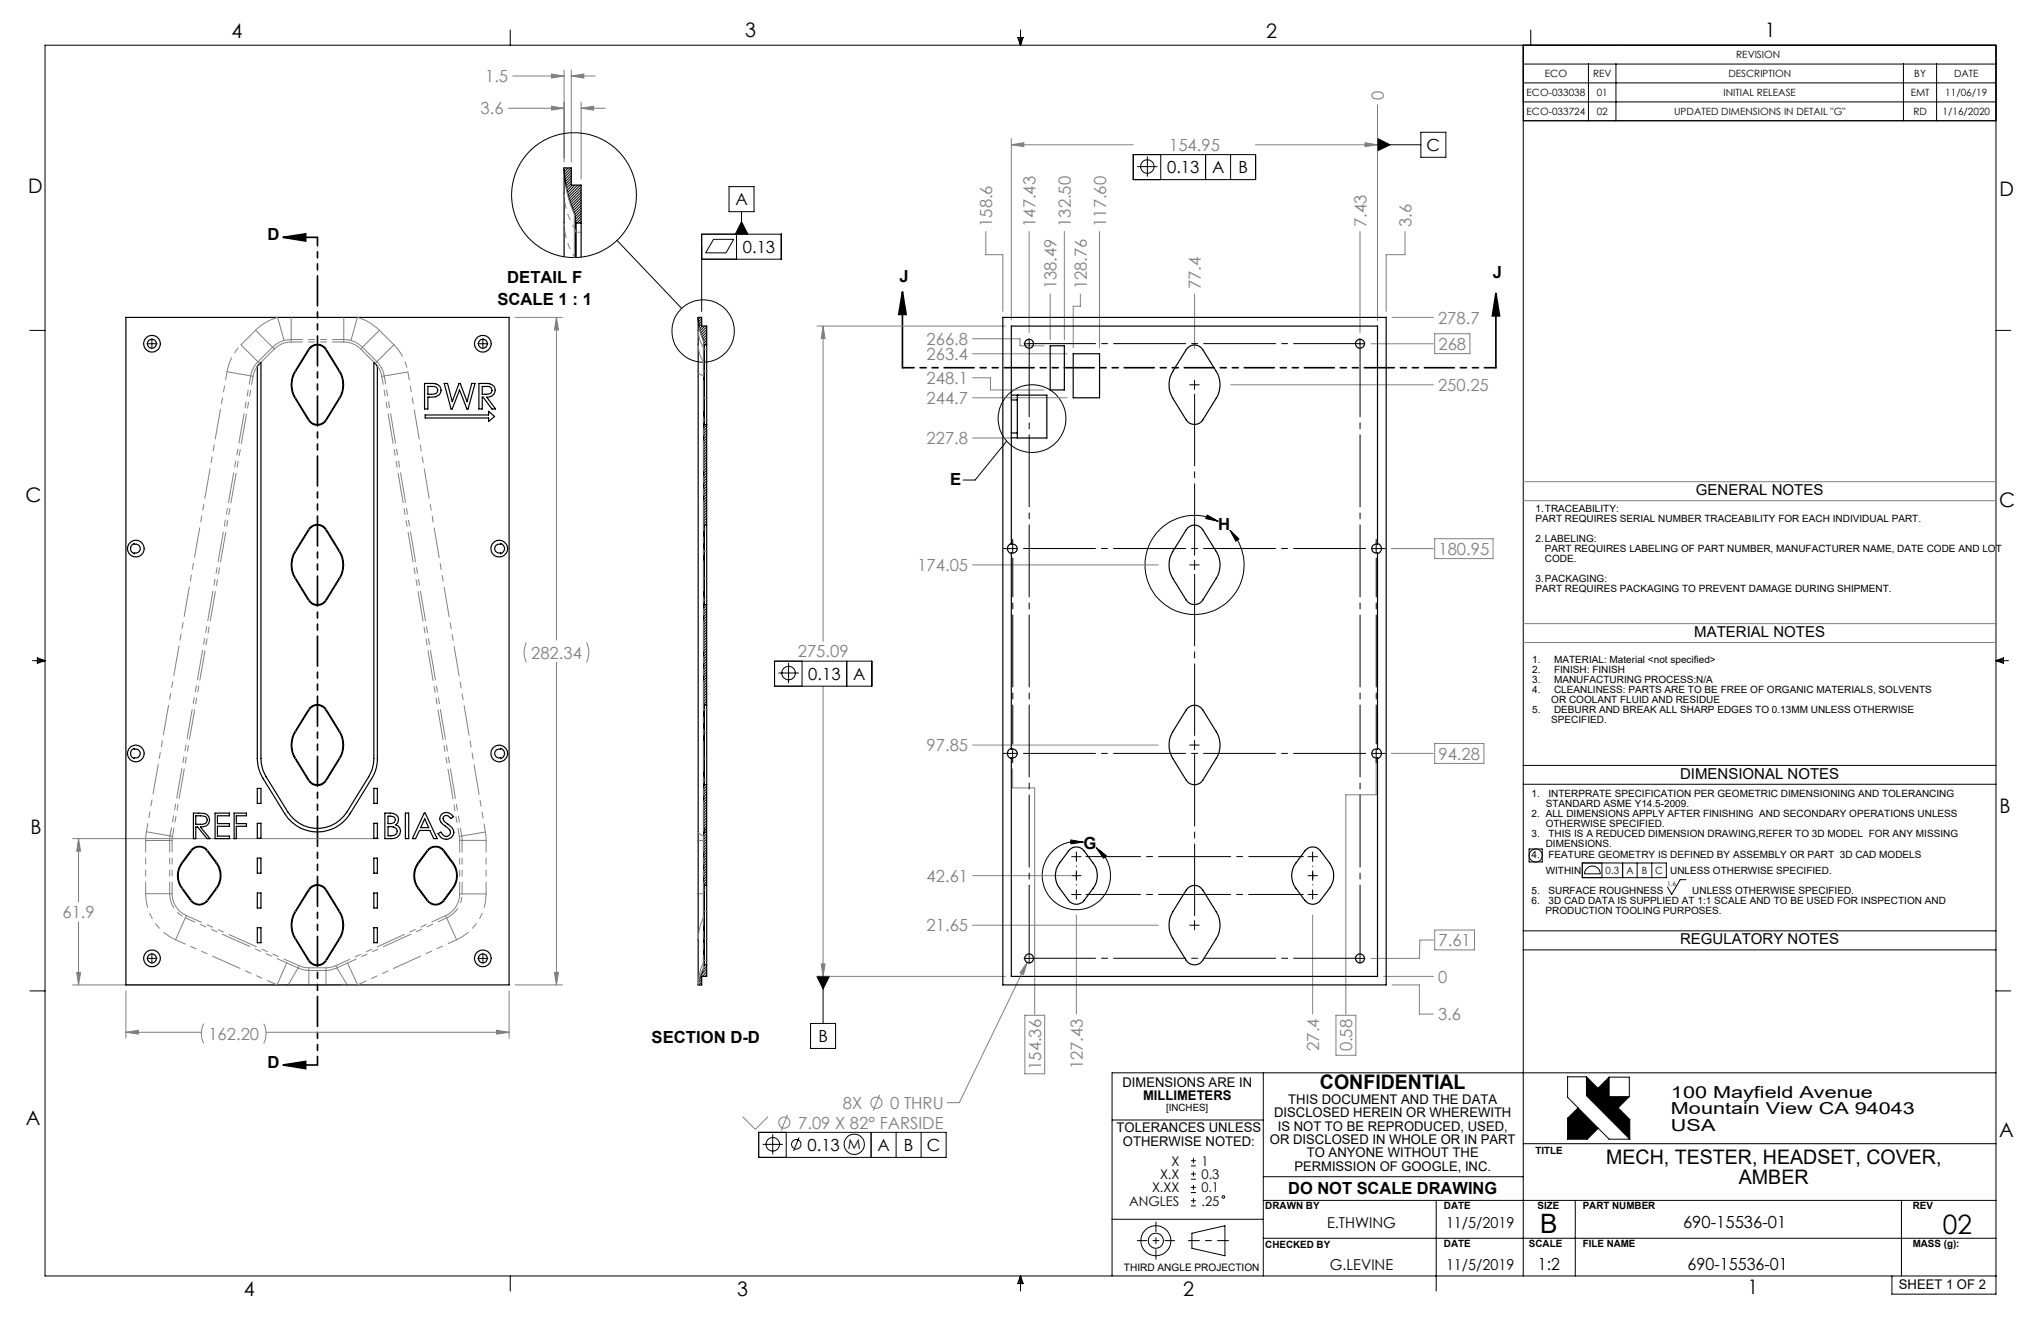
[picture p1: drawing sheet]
<svg xmlns="http://www.w3.org/2000/svg" width="432mm" height="279mm" viewBox="0 0 432 279" stroke-linecap="round" stroke-linejoin="round" font-family="sans-serif">
<g fill="none" stroke="#000" stroke-width=".21">
<path d="M108 6.3v3.3M215.3 7.9h1.2l-.6 1.7zM215.6 7.9l.3 1.7M215.9 6.3v3.3M216.2 7.9l-.3 1.7M322.3 9.6v260.3M322.3 13.5h100M322.3 17.5h100M323.9 6.3v3.3M336.1 13.5v12M341.9 13.5v12M402.7 13.5v12"/>
<path d="M409.7 13.5v12M154.2 39.5h5.3v5.3h-5.3zM239.7 32.7h25.9v5.3h-25.9zM240.6 35.2h4.3M242.7 33.1v4.3M245.6 32.7v5.3M255.1 32.7v5.3M260.3 32.7v5.3M291.4 30.6h9.2M291.4 29.3l2.7 1.3-2.7 1.3zM300.6 28h5.3v5.3h-5.3zM322.3 21.6h100"/>
<path d="M422.3 25.5h-100M130.5 50.8l13.7 14.4M148.4 54.8h16.9v-5.3h-16.9v16.4M151 50.6h4.2l-1.6 2.9h-4.3zM155.8 49.5v5.3M156.9 44.8v4.7M156.9 46.9l1.3 2.6h-2.6zM6.3 69.9h3.2M31.1 72.7h.8M32 72.7h.3M32.1 71.6v.9M32.1 72.6v.2"/>
<path d="M32.1 73v.8M32.4 72.7h.8M101.1 72.7h.8M102 72.7h.3M102.2 71.6v.9M102.2 72.6v.2M102.2 73v.8M102.4 72.7h.8M216.6 72.7h.9M217.6 72.7h.2M217.7 71.6v.9M217.7 72.6v.2"/>
<path d="M287.6 72.7h.2M287.7 71.6v.9M287.7 72.6v.2M288 72.7h.8M422.3 69.9h3.1M213 93.3l-6.7 8.2h-2.5M251.7 81.4h2M252.7 80.4v2M214.2 114.1v2.9M215.3 116h-3M251.7 119.5h2M252.7 118.5v2"/>
<path d="M255.4 108.9l2.3 1.4-2.6-.6zM257.7 110.3a10.5 10.5 0 0 0-15.4 8.4 10.5 10.5 0 0 0 14 10.6 10.5 10.5 0 0 0 3.9-17.2M260.2 112.1l1.9 1.9-.6 .5zM290.2 116h2.9M291.1 114.1v2.9M6.8 139.7h2.7M7.9 139.1l1.6 .6-1.6 .6zM7.9 139.4l1.6 .3M9.5 139.7l-1.6 .3M163.9 139.8h20.5v5.3h-20.5zM169.7 139.8v5.3M179.1 139.8v5.3"/>
<path d="M422.3 139.7h2.6M422.3 139.7l1.6 .3M422.3 139.7l1.6-.6v1.2zM423.9 139.4l-1.6 .3M164.7 142.3h4.3M166.8 140.2v4.3M214.2 158.4v2.9M215.3 159.3h-3M251.7 157.6h2M252.7 156.6v2M290.2 159.3h2.9M291.1 158.4v2.9"/>
<path d="M226.6 177.7l2.6 .4-2.6 .4zM229.2 178.1a7.2 7.2 0 0 0-8.6 8.4 7.2 7.2 0 0 0 11 4.8 7.2 7.2 0 0 0 .3-12M231.9 179.3l2.1 1.6-.5 .6zM322.3 161.9h100M322.3 165.9h100M323.5 179.6h2.8v2.7h-2.8zM226.7 189.2h2M226.7 181.2h2M226.7 185.2h2M227.7 180.2v2M227.7 184.2v2M227.7 188.2v2"/>
<path d="M251.7 195.7h2M252.7 194.7v2M276.7 189.2h2M276.7 181.2h2M276.7 185.2h2M277.7 180.2v2M277.7 184.2v2M277.7 188.2v2M322.3 196.9h100M334.8 182.5h17.7v3.1h-17.7zM335.7 183.7a1.65 1.65 0 0 1 1.8-.4 1.65 1.65 0 0 1 1.1 1.5h-3.4l.2-.7zM338.9 182.5v3.1"/>
<path d="M343.3 182.5v3.1M346.4 182.5v3.1M349.5 182.5v3.1M356.7 186.1h-1.2l-1.8 3.1-.9-1.6M6.3 209.6h3.2M31.1 202.7h.8M32 202.7h.3M32.1 201.6v.9M32.1 202.6v.2M32.1 203v.8M32.4 202.7h.8M101.1 202.7h.8"/>
<path d="M102 202.7h.3M102.2 201.6v.9M102.2 202.6v.2M102.2 203v.8M102.4 202.7h.8M171.5 216.5h5.3v5.3h-5.3zM172.8 206.5h2.7l-1.4 2.7zM174.1 206.5v10M216.6 202.7h.9M217.6 202.7h.2M217.7 202.6v.2M217.7 203v.8"/>
<path d="M287.6 202.7h.2M287.7 202.6v.2M287.7 203v.8M288 202.7h.8M322.3 200.9h100M422.3 209.6h3.1M160.5 239.5h39.7v5.3h-39.7zM163.5 239.9v4.3M166.3 239.5v5.3M184.3 239.5v5.3M189.6 239.5v5.3M194.9 239.5v5.3"/>
<path d="M235.3 236.9h32M267.3 226.9v43M333.9 234.3l-2.3 2.2v4.4h4.2l2.3-2.3M335.6 227.8h-4v4.3l8.8 8.8h4.4M335.6 227.8v3.9l9.2 9.2M335.6 227.8l2.5 2.4 2.3-2.4M340.4 227.8h4.3v4.2M340.4 227.8v4.2h4.3M344.7 232l-2.4 2.3 2.5 2.5v4.1M422.3 226.9h-187v43M161.4 242h4.2M169.1 240.6l-1.2 2.9"/>
<path d="M235.3 257.9h32M252 246.6h1M252 245.5h1M252 249.4h1M252 248.3h1M252 252.2h1M252 251.1h1M252 255.1h1M252 254h1M252.5 245v1M252.5 247.8v1M252.5 250.6v1.1"/>
<path d="M252.5 253.4v1.1M267.3 253.9h155M267.3 248.9h55M303.8 253.9v19.2M322.3 241.9h100M333.3 253.9v16M402.3 253.9v16M108 269.9v3.2M215.9 269.9v3.2M215.9 269.9l.6 1.6h-1.2zM215.9 269.9l-.3 1.6M215.9 269.9l.3 1.6"/>
<path d="M252.2 260.8l7-1.5v6.3l-7-1.6zM267.3 261.9h155M400.3 269.9v3.8h22v-264.1h-412.8v260.3h412.8"/>
<circle cx="242.7" cy="35.2" r="1.43"/>
<circle cx="148.8" cy="70" r="6.6"/>
<circle cx="218.3" cy="88.5" r="7.2"/>
<circle cx="166.9" cy="142.4" r="1.42"/>
<circle cx="324.9" cy="180.9" r="1.37"/>
<circle cx="163.5" cy="242" r="1.43"/>
<circle cx="168.5" cy="242" r="1"/>
<circle cx="180.7" cy="242" r="2.15"/>
<circle cx="258.8" cy="253.1" r=".27"/>
<circle cx="244.5" cy="262.4" r="3.2"/>
<circle cx="244.5" cy="262.4" r="1.6"/>
</g>
<path d="M251.4 262.4h8.5" fill="none" stroke="#000" stroke-width=".21" stroke-dasharray="15.2 1.3 1.3 1.3" stroke-dashoffset="12.9"/>
<path d="M244.6 258.5v7.8M240.6 262.4h7.9" fill="none" stroke="#000" stroke-width=".21" stroke-dasharray="15.2 1.3 1.3 1.3" stroke-dashoffset="13.2"/>
<g fill="none" stroke="#808080" stroke-width=".21">
<path d="M108.5 16.1h10.8M116.7 15.7l2.6 .4-2.6 .4zM119.3 14.8v19.5M120.9 16.1l2.6-.4v.8zM120.9 14.8v19.5M120.9 16.1h5M107.5 22.9h11.8M116.7 22.5l2.6 .4-2.6 .4zM122.9 22.9l2.7-.4v.8zM122.9 21.6v16.3M122.9 22.9h5.1M214 29.4v38.3"/>
<path d="M214 30.6h25.7M214 30.6l2.6-.4v.8zM265.6 30.6h25.8M288.8 30.2l2.6 .4-2.6 .4zM291.4 22.2v45.5M208.6 49v4.9h3.6v12M217.7 49v21.3M225.2 49v22.9M232.6 49v24.6M287.7 49v21.3M297.3 49v4.9h-4v12M109 67.1h10"/>
<path d="M117.7 67.1v68.3M117.7 67.1l.4 2.7h-.8zM172.9 69h39.8M174.1 69l.5 2.6h-.9zM174.1 69v66.6M205.8 74.8h20M205.8 79.9h3.8v2.6h11.3M205.8 71.6h10v1.5h5.1M222.2 62.2v9.7M228.6 62.2v2.6h-1.6v8.8M252.7 62.2v11.5M290.1 72.7h13.1"/>
<path d="M294.5 67.1h8.7M303.5 70.6h7.5v4.2h-7.5zM205.8 92.6h8.2M205.8 84.1h20M260.4 81.4h42.8M205.8 119.5h39.2M294.4 116h8.8M303.5 113.9h12.4v4.2h-12.4zM322.3 101.9h100M322.3 105.9h100M111.4 135.9l-.2 .3a4.8 4.8 0 0 0 .2 3.9M124.1 135.9l.1 .3a4.8 4.8 0 0 1-.1 3.9"/>
<path d="M322.3 131.9h100M322.3 135.9h100M117.7 140.1v68.2M174.1 145.1v61.4M205.8 157.6h39.2M294.4 159.3h8.8M303.5 157.3h10.4v4.2h-10.4zM15.3 177.4h64.9M16.6 177.4l.4 2.6h-.8zM16.6 177.4v13.3M214.2 162.6v4.1h4.7v47.8M291.1 160.6v7.5h-6.4v46.4"/>
<path d="M16.6 194.9v13.4M205.8 195.7h39.2M205.8 185.2h20.6M227.7 193.5v21M277.7 193.5v21M303.2 198.8h-2.8l-.1 3.9h-10.2M303.5 196.7h8.5v4.2h-8.5zM15.3 208.3h56.8M16.2 205.7h.8l-.4 2.6zM26.6 218.3l2.7-.4v.8zM26.6 209.6v10M26.6 218.3h16"/>
<path d="M43.1 216.5a4.4 4.4 0 0 0 0 4.2M55.8 216.5a4.7 4.7 0 0 1 0 4.2M56.3 218.3h51.4M105.1 217.9l2.6 .4-2.6 .4zM107.7 209.6v10M109 208.3h10M117.3 205.7h.8l-.4 2.6zM172.9 206.5h39.8M173.7 203.9h.9l-.5 2.6zM216.8 214.7h4.2v12.4h-4.2zM217.3 203.6l-14.3 29.6h-2.6M217.3 203.6l-.8 2.5-.7-.3z"/>
<path d="M282.6 214.7h4.2v8.5h-4.2zM292.7 206.5h10.5M294.5 208.3h5.8v6.2h2.9M157.1 236.2l2.7 2.7 2.7-2.7M166.6 235.8l-1.3 3.3M186.1 231.6l-1.4 3.3"/>
<circle cx="165.9" cy="237.4" r="1.17"/>
<circle cx="185.4" cy="233.2" r="1.18"/>
</g>
<path d="M331.6 236.5v4.4h4.2l2.3-2.3-4.2-4.3zM335.6 227.8v3.9l9.2 9.2v-4.1l-2.5-2.5 2.4-2.3h-4.3v-4.2l-2.3 2.4z" fill-rule="evenodd" fill="#000"/>
<path d="M59.9 50.2l4.8-.7v1.5zM59.9 50.2h7.2M190.9 61.7l.8 4.8h-1.6zM190.9 61.7v16.1M316.5 62.1l.8 4.7h-1.6zM316.5 62.1v15.7M59.9 225.2l4.8-.7v1.5zM59.9 225.2h7.2" fill="none" stroke="#000" stroke-width=".35"/>
<path d="M67.2 50.2v175" fill="none" stroke="#000" stroke-width=".35" stroke-dasharray="6.3 1.3 1.3 1.3 1.3 1.3" stroke-dashoffset="4.5"/>
<path d="M316.5 77.8h-125.6" fill="none" stroke="#000" stroke-width=".35" stroke-dasharray="6.3 1.3 1.3 1.3 1.3 1.3" stroke-dashoffset="3.9"/>
<path d="M216.3 116h72.9M216.3 159.3h72.9" fill="none" stroke="#000" stroke-width=".21" stroke-dasharray="15.2 1.3 1.3 1.3" stroke-dashoffset="-.2"/>
<path d="M214.3 157.3v-39.3M291.2 157.3v-39.3" fill="none" stroke="#000" stroke-width=".21" stroke-dasharray="15.2 1.3 1.3 1.3" stroke-dashoffset="7"/>
<path d="M218 72.7h69.5M218 202.7h69.5" fill="none" stroke="#000" stroke-width=".21" stroke-dasharray="15.2 1.3 1.3 1.3" stroke-dashoffset="1.4"/>
<path d="M217.7 202.4v-129.5M287.7 202.4v-129.5" fill="none" stroke="#000" stroke-width=".21" stroke-dasharray="15.2 1.3 1.3 1.3"/>
<path d="M252.7 117.5v-34.1M252.7 155.6v-34.1M252.7 193.7v-34.1" fill="none" stroke="#000" stroke-width=".21" stroke-dasharray="15.2 1.3 1.3 1.3" stroke-dashoffset=".1"/>
<path d="M227.7 187.2v-4M277.7 187.2v-4" fill="none" stroke="#000" stroke-width=".21" stroke-dasharray="15.2 1.3 1.3 1.3" stroke-dashoffset="15.1"/>
<path d="M229.7 181.2h46M229.7 189.2h46" fill="none" stroke="#000" stroke-width=".21" stroke-dasharray="15.2 1.3 1.3 1.3" stroke-dashoffset="3.7"/>
<g fill="#000">
<path d="M59.9 50.2l4.8-.7v1.5zM59.9 225.2l4.8-.7v1.5z"/>
<path d="M316.5 62.1l.8 4.7h-1.6zM190.9 61.7l.8 4.8h-1.6z"/>
<path d="M255.4 108.9l2.3 1.4-2.6-.6zM260.2 112.1l1.9 1.9-.6 .5zM226.6 177.7l2.6 .4-2.6 .4zM231.9 179.3l2.1 1.6-.5 .6z"/>
</g>
<path d="M16.2 205.7h.8l-.4 2.6zM16.6 177.4l.4 2.6h-.8zM26.6 218.3l2.7-.4v.8zM105.1 217.9l2.6 .4-2.6 .4zM117.7 67.1l.4 2.7h-.8zM117.3 205.7h.8l-.4 2.6zM120.9 16.1l2.6-.4v.8zM116.7 15.7l2.6 .4-2.6 .4zM116.7 22.5l2.6 .4-2.6 .4zM122.9 22.9l2.7-.4v.8zM174.1 69l.5 2.6h-.9zM173.7 203.9h.9l-.5 2.6zM214 30.6l2.6-.4v.8zM288.8 30.2l2.6 .4-2.6 .4zM217.3 203.6l-1.5 2.2 .7 .3z" fill="#808080"/>
<path d="M156.9 46.9l1.3 2.6h-2.6zM172.8 206.5h2.7l-1.4 2.7zM291.4 29.3l2.7 1.3-2.7 1.3z" fill="#000"/>
<g fill="none" stroke="#000" stroke-width=".25">
<path d="M119.3 35.5a29.6 29.6 0 0 0 2.4 10v1.3M119.3 35.5v18.8M119.3 35.5h1.6v3.7h2v8M121.7 46.8v7.7M121.7 46.8l.2 .4M121.9 47.2v7.3M121.9 47.2h1M122.9 47.2v7.2M26.6 67.1h81.1v141.2h-81.1zM55.2 76.6v83.8a7.6 7.6 0 0 0 1.1 3.9l4.6 7.4a7.4 7.4 0 0 0 12.5 0l4.6-7.4a7.6 7.6 0 0 0 1.1-3.9v-83.8l.7 .9v82.9a7.6 7.6 0 0 1-1.2 4.3l-4.6 7.4a8.1 8.1 0 0 1-13.7 0l-4.6-7.4a8.1 8.1 0 0 1-1.3-4.3v-82.9zM65.6 73.4a2.23 2.23 0 0 1 3.4 .5l2.9 4.6a5.4 5.4 0 0 1 0 5.8l-2.9 4.6a2.21 2.21 0 0 1-3.7 0l-2.9-4.6a5.4 5.4 0 0 1 0-5.8zM65.7 73.6a2.02 2.02 0 0 1 3.2 .3l2.9 4.7a5.5 5.5 0 0 1 0 5.6l-2.9 4.6a2.08 2.08 0 0 1-3.5 0l-2.9-4.6a5.3 5.3 0 0 1 0-5.6z"/>
<path d="M147.7 67.1a14.8 14.8 0 0 0 1.2 5v.7M147.7 67.1v141.2M147.7 67.1h.7v1.9h1.1v4M148.9 72.8v17.2M148.9 72.8l.1 .2M149 73v16.8M149 73h.5M149.5 73v16.8M212.2 67.1h81.1v141.2h-81.1zM222.2 73.1h3v9.4h-3zM227 74.8h5.6v9.3h-5.6zM251.3 73.6a2.02 2.02 0 0 1 3.2 .3l2.8 4.7a5.3 5.3 0 0 1 0 5.6l-2.8 4.6a2.08 2.08 0 0 1-3.5 0l-2.9-4.6a5.5 5.5 0 0 1 0-5.6z"/>
<path d="M89.8 81.1a4.1 4.1 0 0 1 3.3 .6 1.51 1.51 0 0 1-.1 1.8 1.51 1.51 0 0 1-1.6 .5h-.9v2.5h-.7zM90 87.8h13.4v-.8l1.2 1.1-1.2 1v-.7h-13.4zM90.5 81.7a2.17 2.17 0 0 1 2 .4 .94 .94 0 0 1-.2 1.1 .94 .94 0 0 1-1 .2h-.8zM94 81.1h.7l1 3.8 1.4-3.8h.3l1.4 3.8 1-3.8h.7l-1.5 5.4h-.2l-1.6-4-1.5 4h-.3zM101.3 81.1a4 4 0 0 1 3.2 .6 1.48 1.48 0 0 1 0 1.7 1.48 1.48 0 0 1-1.5 .6l1.8 2.5h-.7l-1.9-2.5h-.2v2.5h-.7zM102 81.7h.8a.85 .85 0 0 1 1.2 .6 .85 .85 0 0 1-.7 1.1h-1.3zM148.9 90v20.9M149 89.8h.5M149 89.8l-.1 .2M149.5 89.8v21.3M214 91.6v1M214 83.6v-14.6h77.4v46.1a.94 .94 0 0 0-1.2 .9 .94 .94 0 0 0 1.2 .9v41.6a.94 .94 0 0 0-1.2 .9 .94 .94 0 0 0 1.2 .9v46.2h-77.4v-46.2a.95 .95 0 0 0 1.2-.9 .95 .95 0 0 0-1.2-.9v-41.6a.95 .95 0 0 0 1.2-.9 .95 .95 0 0 0-1.2-.9v-22.5"/>
<path d="M214 83.6v1M214 91.6h1.2M214 92.6h1.2M214 84.6v7M214 83.6h7.5v9h-6.3M214 84.6h1.2M215.2 91.6v1M215.2 83.6h.1M215.2 83.6v1M215.2 84.6v7M27.8 115.4l.6-.5v.2a.95 .95 0 0 1 1.3 .9 .95 .95 0 0 1-1.3 .9v.2a1.12 1.12 0 0 1-.6-1.7zM65.6 111.5a2.23 2.23 0 0 1 3.4 .5l2.9 4.6a5.4 5.4 0 0 1 0 5.8l-2.9 4.6a2.21 2.21 0 0 1-3.7 0l-2.9-4.6a5.4 5.4 0 0 1 0-5.8z"/>
<path d="M65.7 111.7a2.02 2.02 0 0 1 3.2 .3l2.9 4.7a5.5 5.5 0 0 1 0 5.6l-2.9 4.6a2.08 2.08 0 0 1-3.5 0l-2.9-4.6a5.3 5.3 0 0 1 0-5.6zM104.8 115.5l.7-.4h.4v-.2a1.13 1.13 0 0 1 .9 1.1 1.13 1.13 0 0 1-.9 1.1v-.2a.96 .96 0 0 1-1.1-.3 .96 .96 0 0 1 0-1.1zM148.9 110.9v17.2M148.9 110.9l.1 .2M149 111.1v16.8M149 111.1h.5M149.5 111.1v16.8M214 114.9a1.14 1.14 0 0 0-.9 1.1 1.14 1.14 0 0 0 .9 1.1M251.3 111.7a2.02 2.02 0 0 1 3.2 .3l2.8 4.7a5.3 5.3 0 0 1 0 5.6l-2.8 4.6a2.08 2.08 0 0 1-3.5 0l-2.9-4.6a5.5 5.5 0 0 1 0-5.6zM291.4 114.9a1.13 1.13 0 0 1 .9 1.1 1.13 1.13 0 0 1-.9 1.1M148.9 128.1v20.9M149 127.9l-.1 .2"/>
<path d="M149 127.9h.5M149.5 127.9v21.3M27.8 158.7l.6-.4v.2a.95 .95 0 0 1 1.3 .9 .95 .95 0 0 1-1.3 .9 .77 .77 0 0 1-.8-1zM65.6 149.6a2.23 2.23 0 0 1 3.4 .5l2.9 4.6a5.4 5.4 0 0 1 0 5.8l-2.9 4.6a2.21 2.21 0 0 1-3.7 0l-2.9-4.6a5.4 5.4 0 0 1 0-5.8zM65.7 149.8a2.02 2.02 0 0 1 3.2 .3l2.9 4.7a5.5 5.5 0 0 1 0 5.6l-2.9 4.6a2.08 2.08 0 0 1-3.5 0l-2.9-4.6a5.3 5.3 0 0 1 0-5.6zM104.8 158.8l.3-.3 .8-.1a.79 .79 0 0 1 .9 .9 1.13 1.13 0 0 1-.9 1.1v-.1a.94 .94 0 0 1-1-.4 .94 .94 0 0 1-.1-1.1zM148.9 149v17.2M148.9 149l.1 .2M149 149.2v16.8M149 149.2h.5M149.5 149.2v16.8M214 158.3a1.12 1.12 0 0 0-.9 1.1 1.12 1.12 0 0 0 .9 1"/>
<path d="M251.3 149.8a2.02 2.02 0 0 1 3.2 .3l2.8 4.7a5.3 5.3 0 0 1 0 5.6l-2.8 4.6a2.08 2.08 0 0 1-3.5 0l-2.9-4.6a5.5 5.5 0 0 1 0-5.6zM291.4 158.3a1.11 1.11 0 0 1 .9 1.1 1.11 1.11 0 0 1-.9 1M40.7 179.5a2.27 2.27 0 0 1 3.2 .4 8.9 8.9 0 0 1 2.8 4.6 4.6 4.6 0 0 1-.8 3.4l-2 2.6a2.24 2.24 0 0 1-3.5 0 8.9 8.9 0 0 1-2.8-4.6 4.6 4.6 0 0 1 .9-3.4zM40.8 179.6a2.05 2.05 0 0 1 3 .4 8.4 8.4 0 0 1 2.7 4.5 4.5 4.5 0 0 1-.8 3.4l-1.9 2.5a2.05 2.05 0 0 1-3.3 0 9.1 9.1 0 0 1-2.8-4.5 4.3 4.3 0 0 1 .9-3.3zM40.9 172h1.1a1.91 1.91 0 0 1 2.3 1 1.53 1.53 0 0 1-1.9 1.9l2 2.5h-.6l-2-2.5h-.4v2.5h-.5zM41.4 172.5h1a1.03 1.03 0 0 1 1.5 .9 1.08 1.08 0 0 1-1.5 .9h-1zM45.5 172h3v.5h-2.5v1.7h2.5v.6h-2.5v2h2.5v.6h-3zM49.5 172h2.6v.5h-2.1v1.7h2.1v.6h-2.1v2.6h-.5zM54.4 166.8h.8v3.1h-.8zM54.4 174.1h.8v3.2h-.8zM79.1 166.8h.7v3.1h-.7zM79.1 174.1h.7v3.2h-.7z"/>
<path d="M81.4 172h1.1a1.39 1.39 0 0 1 1.7 .7 1.39 1.39 0 0 1-.5 1.7 1.52 1.52 0 0 1 1 1.9 1.52 1.52 0 0 1-1.8 1.1h-1.5zM82.1 172.6l1.3 .3a.92 .92 0 0 1 0 1.1 .92 .92 0 0 1-1.1 .2h-.2zM82.1 174.8h.2a1.45 1.45 0 0 1 1.7 1 1.13 1.13 0 0 1-1.4 1h-.5zM85.8 172h.7v5.4h-.7zM89.7 172h.3l2.5 5.4h-.7l-.9-1.8h-2.1l-.9 1.8h-.7zM89.9 173.2l.8 1.8h-1.7zM90.7 179.5a2.27 2.27 0 0 1 3.2 .4 9.1 9.1 0 0 1 2.8 4.6 4.6 4.6 0 0 1-.9 3.4l-1.9 2.6a2.24 2.24 0 0 1-3.5 0 8.8 8.8 0 0 1-2.8-4.6 4.6 4.6 0 0 1 .8-3.4zM90.8 179.6a2.05 2.05 0 0 1 3 .4 9.1 9.1 0 0 1 2.8 4.5 4.3 4.3 0 0 1-.9 3.4l-1.9 2.5a2.05 2.05 0 0 1-3.3 0 8.4 8.4 0 0 1-2.7-4.5 4.5 4.5 0 0 1 .8-3.3zM93.6 172.1a1.66 1.66 0 0 1 2.4 .6l-.6 .4-.5-.5a.68 .68 0 0 0-.9 0 .68 .68 0 0 0-.2 .9l.9 .8a2 2 0 0 1 1.1 2.4 1.78 1.78 0 0 1-1.7 .8 1.78 1.78 0 0 1-1.4-1.2l.6-.3 .5 .6a.88 .88 0 0 0 1.2 .1 .88 .88 0 0 0 .1-1.2l-.4-.5a3 3 0 0 1-1.7-1.9l.2-.5zM148.9 175.2v.8M148.9 166.2v9M148.9 176v11.1"/>
<path d="M148.9 175.2h.2v.8h-.2M149 166h.5M149 166l-.1 .2M149.5 166v21.3M226.4 179.6a2.05 2.05 0 0 1 3 .4 8.4 8.4 0 0 1 2.7 4.5 4.5 4.5 0 0 1-.8 3.4l-1.9 2.5a2.05 2.05 0 0 1-3.3 0 8.4 8.4 0 0 1-2.8-4.5 4.5 4.5 0 0 1 .9-3.3zM276.4 179.6a2.01 2.01 0 0 1 3 .4 9.1 9.1 0 0 1 2.7 4.5 4.5 4.5 0 0 1-.8 3.4l-1.9 2.5a2.05 2.05 0 0 1-3.4 0 8.4 8.4 0 0 1-2.7-4.5 4.5 4.5 0 0 1 .8-3.3zM54.4 188.9h.8v3.2h-.8zM54.4 181.5h.8v3.2h-.8zM54.4 196.2h.8v3.2h-.8zM65.6 187.7a2.23 2.23 0 0 1 3.4 .5l2.9 4.6a5.4 5.4 0 0 1 0 5.8l-2.9 4.6a2.21 2.21 0 0 1-3.7 0l-2.9-4.6a5.4 5.4 0 0 1 0-5.8zM65.7 187.9a2.02 2.02 0 0 1 3.2 .3l2.9 4.7a5.5 5.5 0 0 1 0 5.6l-2.9 4.6a2.08 2.08 0 0 1-3.5 0l-2.9-4.6a5.3 5.3 0 0 1 0-5.6zM79.1 188.9h.7v3.2h-.7z"/>
<path d="M79.1 181.5h.7v3.2h-.7zM79.1 196.2h.7v3.2h-.7zM148.9 187.1v17.2M148.9 187.1l.1 .2M149 187.3v16.8M149 187.3h.5M149.5 187.3v16.8M251.3 187.9a2.02 2.02 0 0 1 3.2 .3l2.8 4.7a5.3 5.3 0 0 1 0 5.6l-2.8 4.6a2.08 2.08 0 0 1-3.5 0l-2.9-4.6a5.5 5.5 0 0 1 0-5.6zM148.9 204.3l-.1 .8-.7 1.7-.4 1.5M149 204.1h.5M149 204.1l-.1 .2M149.5 204.1v2.4h-1.1v1.8h-.7"/>
<circle cx="32.1" cy="72.7" r=".95"/>
<circle cx="32.2" cy="72.7" r="1.77"/>
<circle cx="102.2" cy="72.7" r="1.77"/>
<circle cx="102.2" cy="72.7" r=".95"/>
<circle cx="217.7" cy="72.7" r=".95"/>
<circle cx="287.7" cy="72.7" r=".95"/>
<circle cx="28.7" cy="116" r="1.78"/>
<circle cx="105.6" cy="116" r="1.78"/>
<circle cx="28.7" cy="159.4" r="1.77"/>
<circle cx="105.6" cy="159.4" r="1.77"/>
<circle cx="32.1" cy="202.7" r=".95"/>
<circle cx="32.2" cy="202.7" r="1.77"/>
<circle cx="102.2" cy="202.7" r="1.77"/>
<circle cx="102.2" cy="202.7" r=".95"/>
<circle cx="217.7" cy="202.7" r=".95"/>
<circle cx="287.7" cy="202.7" r=".95"/>
</g>
<path d="M39.2 194.1l21.5 9.6M58.6 208.3l-21.5-9.5" fill="none" stroke="#808080" stroke-width=".21" stroke-dasharray="6.3 1.3 1.3 1.3 1.3 1.3" stroke-dashoffset="4.1"/>
<g fill="none" stroke="#808080" stroke-width=".21" stroke-dasharray="6.3 1.3 1.3 1.3 1.3 1.3">
<path d="M119.4 35.5v.2M119.7 39.4l.9 3.5 .9 2.4M121.5 48.2l.2 .7M121.5 45.3v2.9M121.5 54.3l.1 .2M121.5 48.2v6.1M121.5 54.3v.2M121.9 49.1h1.1M121.9 49.1l-.2-.2M48 78.6l5 .9M51 72.9l3.1-3M51 72.9l3.6 3.6"/>
<path d="M53 79.5l.5 .1M54.1 69.9a10.6 10.6 0 0 1 4.6-2.8M54.1 69.9l3.6 3.6M54.5 77.4l-.6 1.1-.4 1.1M54.6 76.5a5.6 5.6 0 0 0-1.6 3M54.6 76.5l.4 .4M57.7 73.5l-3.1 3M57.7 73.5l.3 .3M58 73.8l-2.8 2.8M58.7 67.1l1.4 4.9M60.1 72a5.6 5.6 0 0 0-2.4 1.5M61.6 67.1v4.7"/>
<path d="M61.6 71.8l-1.5 .2M61.6 72.3a5.1 5.1 0 0 0-3.6 1.5M61.6 71.8v.5M62.4 78.4l.2 .1M65.4 73.9h-.1M68.9 73.9h.2M71.8 78.5l.1-.1M72.7 67.1v4.7M72.7 71.8v.5M74.2 72l-1.5-.2M75.6 67.1a10.7 10.7 0 0 1 4.7 2.8M75.6 67.1l-1.4 4.9"/>
<path d="M76.3 73.8a5.1 5.1 0 0 0-3.6-1.5M76.7 73.5a5.6 5.6 0 0 0-2.5-1.5M76.7 73.5l-.4 .3M79.1 76.6l-2.8-2.8M79.7 76.5l-3-3M79.7 76.5l-.3 .4M80.3 69.9l3 3M80.3 69.9l-3.6 3.6M80.8 79.6l.5-.1M80.8 79.6l-.3-1.1-.6-1M81.3 79.5l5-.8M81.3 79.5a5.6 5.6 0 0 0-1.6-3"/>
<path d="M83.3 72.9l-3.6 3.6M147.7 67.1v.1M147.7 69.9a6.8 6.8 0 0 0 1.1 3.6M147.7 72.9a6.8 6.8 0 0 0 1.1 3.6M147.7 78.6a1.35 1.35 0 0 0 1.1 .9M147.9 69.1l.9 2.9M148.8 73.5l.1 .3M148.8 72v1.5M148.8 76.5l.1 .4M148.8 73.5v3M148.8 79.5l.1 .1M148.8 76.5v3"/>
<path d="M148.9 78.4l.1 .1M149 73.9h.5M149 73.9h-.1M149 78.5h.5M62.4 84.3l.2-.1M65.3 88.9l.1-.1M69.1 88.9l-.2-.1M71.8 84.2l.1 .1M148.9 88.9l.1-.1M148.9 84.3l.1-.1M149 88.8h.5M149 84.2h.5"/>
<path d="M62.6 116.6l-.2-.1M65.4 112h-.1M68.9 112h.2M71.9 116.5l-.1 .1M149 112h.5M149 112h-.1M149 116.6h.5M149 116.6l-.1-.1M62.6 122.3l-.2 .1M65.3 127l.1-.1M69.1 127l-.2-.1M71.9 122.4l-.1-.1"/>
<path d="M148.9 127l.1-.1M149 126.9h.5M149 122.3h.5M149 122.3l-.1 .1M62.6 154.7l-.2-.1M65.4 150.1h-.1M68.9 150.1h.2M71.9 154.6l-.1 .1M149 150.1h.5M149 150.1h-.1M149 154.7h.5M149 154.7l-.1-.1"/>
<path d="M30.8 177.8l.2-1.9M30.8 177.8h5.1M31 175.9l5 .9M35.9 177.8h.5M36 176.8l-.1 1M36 176.8l.5 .1M36.5 176.9l-.1 .9M40.5 180l-.1-.1M43.8 180l.1-.1M62.6 160.4l-.2 .1M65.3 165.1l.1-.1M69.1 165.1l-.2-.1"/>
<path d="M71.9 160.5l-.1-.1M90.5 180l-.1-.1M93.8 180l.1-.1M97.2 176.9l.5-.1M97.2 177.7h.6M97.2 177.7v-.8M97.7 176.8l5-.8M97.8 177.7l-.1-.9M97.8 177.7h5M102.7 176l.1 1.7M147.7 175.9a1.35 1.35 0 0 0 1.1 .9M147.7 177.8h1.1"/>
<path d="M148.8 176.8l.1 .1M148.8 177.8h.1M148.8 176.8v1M148.9 165.1l.1-.1M149 165h.5M149 160.4h.5M149 160.4l-.1 .1M30.8 189h5.1M35.9 189h.5M36.4 189a5.1 5.1 0 0 0 3 4.6M38.6 187.8l-.1 .1M38.6 182.5l-.1-.1"/>
<path d="M39.2 194.1l-2.1 4.7M39.4 193.6l-.2 .5M40.4 190.5l.1-.1M43.9 190.5l-.1-.1M45.9 182.4l-.2 .1M45.9 187.9l-.2-.1M62.6 192.8l-.2-.1M62.6 198.5l-.2 .1M65.4 188.2h-.1M68.9 188.2h.2M71.9 198.6l-.1-.1M71.9 192.7l-.1 .1"/>
<path d="M88.6 187.8l-.1 .1M88.6 182.5l-.1-.1M90.4 190.5l.1-.1M93.9 190.5l-.1-.1M94.3 193.7l.2 .4M94.3 193.7a5.1 5.1 0 0 0 2.9-4.6M94.5 194.1l2.1 4.7M95.9 182.4l-.2 .1M95.9 187.9l-.2-.1M97.2 189.1h.6M97.8 189.1h5M147.7 189h1.1"/>
<path d="M148.8 194.1a10.8 10.8 0 0 0-1.1 4.7M148.8 189v5.1M148.8 189h.1M148.9 193.6l-.1 .5M149 188.2h.5M149 188.2h-.1M149 192.8h.5M149 192.8l-.1-.1M149 198.5h.5M149 198.5l-.1 .1M60.7 203.7l-2.1 4.6M60.7 203.7l2.4 1"/>
<path d="M63.1 204.7l-2.1 3.6M63.1 204.7l2.2 .6M63.3 204.3l1 .3 1 .1M63.3 204.3l-.2 .4M65.3 203.2l.1-.1M65.3 205.3v3M65.3 205.3h3.7M65.3 204.7v.6M65.3 204.7h3.7M69 205.3v3M69 205.3l.8-.1 1.5-.5M69 204.7l1-.1 1.1-.4"/>
<path d="M69 204.7v.6M69.1 203.2l-.2-.1M71.1 204.2l.2 .5M71.3 204.7l2.1 3.6M71.3 204.7l2.2-1M73.5 203.7l2.1 4.6M148.8 204.7v.6M148.8 204.7a9.7 9.7 0 0 0-1.1 3.6M148.8 203.7v1M148.8 203.7a10.8 10.8 0 0 0-1.1 4.6M148.9 203.2l.1-.1M148.9 204.3l-.1 .4"/>
<path d="M149 203.1h.5"/>
</g>
<path d="M37.1 198.8a10.7 10.7 0 0 1-6.3-9.8M102.8 189.1a10.7 10.7 0 0 1-6.2 9.7" fill="none" stroke="#808080" stroke-width=".21" stroke-dasharray="6.3 1.3 1.3 1.3 1.3 1.3" stroke-dashoffset="3.4"/>
<path d="M35.9 189a5.6 5.6 0 0 0 3.3 5.1M94.5 194.1a5.6 5.6 0 0 0 3.3-5" fill="none" stroke="#808080" stroke-width=".21" stroke-dasharray="6.3 1.3 1.3 1.3 1.3 1.3" stroke-dashoffset="3.2"/>
<path d="M53 79.5l-17 97.3M53.5 79.6l-17 97.3M86.3 78.7l16.4 97.3M31 175.9l17-97.3M97.2 176.9l-16.4-97.3M97.7 176.8l-16.4-97.3" fill="none" stroke="#808080" stroke-width=".21" stroke-dasharray="6.3 1.3 1.3 1.3 1.3 1.3" stroke-dashoffset="4.6"/>
<path d="M35.9 177.8v11.2M36.4 177.8v11.2M102.8 177.7v11.4M148.8 177.8v11.2M30.8 189v-11.2M97.2 189.1v-11.4M97.8 189.1v-11.4" fill="none" stroke="#808080" stroke-width=".21" stroke-dasharray="6.3 1.3 1.3 1.3 1.3 1.3" stroke-dashoffset="3.9"/>
<path d="M48 78.6a10.7 10.7 0 0 1 3-5.7M83.3 72.9a10.7 10.7 0 0 1 3 5.8" fill="none" stroke="#808080" stroke-width=".21" stroke-dasharray="6.3 1.3 1.3 1.3 1.3 1.3" stroke-dashoffset="3.3"/>
<path d="M96.6 198.8l-21 9.5M73.5 203.7l21-9.6" fill="none" stroke="#808080" stroke-width=".21" stroke-dasharray="6.3 1.3 1.3 1.3 1.3 1.3" stroke-dashoffset="4.4"/>
<path d="M72.7 71.8h-11.1M72.7 72.3h-11.1" fill="none" stroke="#808080" stroke-width=".21" stroke-dasharray="6.3 1.3 1.3 1.3 1.3 1.3" stroke-dashoffset="4"/>
<path d="M39.4 193.6l23.9 10.7" fill="none" stroke="#808080" stroke-width=".21" stroke-dasharray="6.3 1.3 1.3 1.3 1.3 1.3" stroke-dashoffset="2.8"/>
<path d="M71.1 204.2l23.2-10.5" fill="none" stroke="#808080" stroke-width=".21" stroke-dasharray="6.3 1.3 1.3 1.3 1.3 1.3" stroke-dashoffset="3.1"/>
<g fill="none" stroke="#000" stroke-width=".21">
<path d="M119.7 35.5l-.3 .3M120.2 35.5l-.8 .8M120.8 35.5l-1.3 1.4M120.9 36l-1.4 1.4M120.9 36.6l-1.3 1.3M120.9 37.1l-1.3 1.3M120.9 37.7l-1.2 1.2M120.9 38.2l-1.1 1.1M120.9 38.8l-1 1M121.1 39.2l-1.1 1.1M121.6 39.2l-1.5 1.5M122.2 39.2l-2 2"/>
<path d="M122.8 39.2l-2.5 2.4M122.9 39.5l-2.5 2.6M122.9 40.1l-2.3 2.4M122.9 40.7l-2.2 2.2M122.9 41.2l-2 2.1M122.9 41.8l-1.9 1.9M122.9 42.3l-1.8 1.8M122.9 42.9l-1.6 1.6M122.9 43.5l-1.4 1.4M122.9 44l-1.3 1.3M122.9 44.6l-1.2 1.2M122.9 45.2l-1.2 1.2"/>
<path d="M122.9 45.7l-1.2 1.2M122.9 46.3l-.8 .9M122.9 46.8l-.3 .4M148.1 67.1l-.4 .5M148.4 67.4l-.6 .7M148.4 67.9l-.6 .7M148.4 68.5l-.5 .5M148.6 69l-.6 .5M149.1 69l-1 1M149.5 69.1l-1.3 1.3M149.5 69.7l-1.1 1.1M149.5 70.3l-1 1"/>
<path d="M149.5 70.8l-.8 .8M149.5 71.4l-.7 .7M149.5 72l-.6 .6M149.5 72.5l-.5 .5M149.1 89.8l-.2 .2M149.5 89.9l-.6 .7M149.5 90.5l-.6 .6M149.5 91.1l-.6 .6M149.5 91.6l-.6 .6M149.5 92.2l-.6 .6M149.5 92.7l-.6 .6M149.5 93.3l-.6 .6"/>
<path d="M149.5 93.8l-.6 .7M149.5 94.4l-.6 .6M149.5 95l-.6 .6M149.5 95.5l-.6 .7M149.5 96.1l-.6 .6M149.5 96.7l-.6 .6M149.5 97.2l-.6 .6M149.5 97.8l-.6 .6M149.5 98.4l-.6 .6M149.5 98.9l-.6 .6M149.5 99.4l-.6 .7M149.5 100l-.6 .6"/>
<path d="M149.5 100.6l-.6 .6M149.5 101.1l-.6 .7M149.5 101.7l-.6 .6M149.5 102.3l-.6 .6M149.5 102.8l-.6 .7M149.5 103.4l-.6 .6M149.5 104l-.6 .6M149.5 104.5l-.6 .6M149.5 105.1l-.6 .6M149.5 105.6l-.6 .7M149.5 106.2l-.6 .6M149.5 106.8l-.6 .6"/>
<path d="M149.5 107.3l-.6 .6M149.5 107.9l-.6 .6M149.5 108.4l-.6 .7M149.5 109l-.6 .6M149.5 109.6l-.6 .6M149.5 110.1l-.6 .6M149.5 110.7l-.4 .4M149.1 127.9l-.2 .3M149.5 128.1l-.6 .6M149.5 128.7l-.6 .6M149.5 129.2l-.6 .6M149.5 129.8l-.6 .6"/>
<path d="M149.5 130.3l-.6 .7M149.5 130.9l-.6 .6M149.5 131.4l-.6 .7M149.5 132l-.6 .6M149.5 132.6l-.6 .6M149.5 133.1l-.6 .7M149.5 133.7l-.6 .6M149.5 134.3l-.6 .6M149.5 134.8l-.6 .6M149.5 135.4l-.6 .6M149.5 136l-.6 .6M149.5 136.5l-.6 .6"/>
<path d="M149.5 137.1l-.6 .6M149.5 137.6l-.6 .7M149.5 138.2l-.6 .6M149.5 138.7l-.6 .7M149.5 139.3l-.6 .6M149.5 139.9l-.6 .6M149.5 140.4l-.6 .6M149.5 141l-.6 .6M149.5 141.6l-.6 .6M149.5 142.1l-.6 .6M149.5 142.7l-.6 .6M149.5 143.2l-.6 .7"/>
<path d="M149.5 143.8l-.6 .6M149.5 144.4l-.6 .6M149.5 144.9l-.6 .7M149.5 145.5l-.6 .6M149.5 146l-.6 .7M149.5 146.6l-.6 .6M149.5 147.2l-.6 .6M149.5 147.7l-.6 .6M149.5 148.3l-.6 .6M149.5 148.8l-.3 .4M149.2 166l-.3 .3M149.5 166.3l-.6 .6"/>
<path d="M149.5 166.8l-.6 .6M149.5 167.4l-.6 .6M149.5 167.9l-.6 .7M149.5 168.5l-.6 .6M149.5 169.1l-.6 .6M149.5 169.6l-.6 .7M149.5 170.2l-.6 .6M149.5 170.7l-.6 .7M149.5 171.3l-.6 .6M149.5 171.9l-.6 .6M149.5 172.4l-.6 .6M149.5 173l-.6 .6"/>
<path d="M149.5 173.6l-.6 .6M149.5 174.1l-.6 .6M149.5 174.7l-.5 .5M149.5 175.2l-.4 .4M149.5 175.8l-.6 .6M149.5 176.4l-.6 .6M149.5 176.9l-.6 .7M149.5 177.5l-.6 .6M149.5 178l-.6 .6M149.5 178.6l-.6 .6M149.5 179.2l-.6 .6M149.5 179.7l-.6 .6"/>
<path d="M149.5 180.3l-.6 .6M149.5 180.8l-.6 .7M149.5 181.4l-.6 .6M149.5 182l-.6 .6M149.5 182.5l-.6 .7M149.5 183.1l-.6 .6M149.5 183.7l-.6 .6M149.5 184.2l-.6 .6M149.5 184.8l-.6 .6M149.5 185.3l-.6 .6M149.5 185.9l-.6 .6M149.5 186.4l-.6 .7"/>
<path d="M149.5 187l-.2 .3M148.4 206.6l-.3 .4M148.4 207.2l-.6 .6M148.4 207.7l-.6 .6M148.4 208.3h.1M149.3 204.1l-.4 .4M149.5 204.4l-.7 .7M149.5 205l-1.1 1.1M149.5 205.5l-.9 1M149.5 206.1l-.4 .4"/>
<circle cx="121.4" cy="41.3" r="13.2"/>
</g>
<path d="M148.8 194.1v9.6" fill="none" stroke="#808080" stroke-width=".21" stroke-dasharray="6.3 1.3 1.3 1.3 1.3 1.3" stroke-dashoffset="4.8"/>
<path d="M148.8 79.5v97.3" fill="none" stroke="#808080" stroke-width=".21" stroke-dasharray="6.3 1.3 1.3 1.3 1.3 1.3" stroke-dashoffset="-1"/>
<path d="M119.4 41a13.6 13.6 0 0 0 2.1 7.2M119.4 47.1a13.6 13.6 0 0 0 2.1 7.2" fill="none" stroke="#808080" stroke-width=".21" stroke-dasharray="6.3 1.3 1.3 1.3 1.3 1.3" stroke-dashoffset="5.7"/>
<g font-size="5.6">
<text x="325.9" y="260.8">B</text>
<text x="411" y="260.9">02</text>
</g>
<g font-size="4.2">
<text x="49" y="8.1">4</text>
<text x="157.6" y="7.8">3</text>
<text x="267.9" y="8.1">2</text>
<text x="373.5" y="7.7">1</text>
<text x="6" y="40.7">D</text>
<text x="423" y="41.5">D</text>
<text x="5.4" y="106.2">C</text>
<text x="422.9" y="107.2">C</text>
<text x="423" y="172.1">B</text>
<text x="6.5" y="176.3">B</text>
<text x="279.2" y="230.4">CONFIDENTIAL</text>
<text x="5.5" y="238">A</text>
<text x="422.9" y="240.4">A</text>
<text x="339.8" y="246.3">MECH, TESTER, HEADSET, COVER,</text>
<text x="367.9" y="250.5">AMBER</text>
<text x="51.6" y="274.1">4</text>
<text x="155.9" y="274.2">3</text>
<text x="250.3" y="274.2">2</text>
<text x="369.8" y="273.8">1</text>
</g>
<g font-size="3.5" fill="#808080">
<text x="102.6" y="17.4">1.5</text>
<text x="292.8" y="21.2" transform="rotate(-90 292.8 21.2)">0</text>
<text x="101.7" y="24.2">3.6</text>
<text x="247.3" y="31.9">154.95</text>
<text x="209.9" y="48" transform="rotate(-90 209.9 48)">158.6</text>
<text x="219.1" y="48" transform="rotate(-90 219.1 48)">147.43</text>
<text x="226.5" y="48" transform="rotate(-90 226.5 48)">132.50</text>
<text x="234" y="48" transform="rotate(-90 234 48)">117.60</text>
<text x="289.1" y="48" transform="rotate(-90 289.1 48)">7.43</text>
<text x="298.6" y="48" transform="rotate(-90 298.6 48)">3.6</text>
<text x="223.5" y="61.2" transform="rotate(-90 223.5 61.2)">138.49</text>
<text x="229.9" y="61.2" transform="rotate(-90 229.9 61.2)">128.76</text>
<text x="254.1" y="61.2" transform="rotate(-90 254.1 61.2)">77.4</text>
<text x="304.2" y="68.5">278.7</text>
<text x="196" y="76.1">263.4</text>
<text x="196" y="73">266.8</text>
<text x="304.3" y="74">268</text>
<text x="196" y="81.2">248.1</text>
<text x="304.2" y="82.7">250.25</text>
<text x="196" y="85.5">244.7</text>
<text x="196" y="93.9">227.8</text>
<text x="304.3" y="117.4">180.95</text>
<text x="194.1" y="120.8">174.05</text>
<text x="112.4" y="139.3">282.34</text>
<text x="168.8" y="139.1">275.09</text>
<text x="196" y="158.9">97.85</text>
<text x="304.3" y="160.7">94.28</text>
<text x="196" y="186.5">42.61</text>
<text x="13.2" y="194.2">61.9</text>
<text x="196" y="197">21.65</text>
<text x="304.3" y="200.1">7.61</text>
<text x="304.2" y="207.8">0</text>
<text x="304.2" y="215.8">3.6</text>
<text x="44.1" y="219.9">162.20</text>
<text x="220.3" y="226.3" transform="rotate(-90 220.3 226.3)">154.36</text>
<text x="229.1" y="226.2" transform="rotate(-90 229.1 226.2)">127.43</text>
<text x="279.1" y="222.3" transform="rotate(-90 279.1 222.3)">27.4</text>
<text x="286.1" y="222.4" transform="rotate(-90 286.1 222.4)">0.58</text>
<text x="168.9" y="238.8">7.09 X 82° FARSIDE</text>
<text x="178.3" y="234.6">8X</text>
<text x="188.3" y="234.6">0 THRU</text>
</g>
<g font-size="3.5">
<text x="301.8" y="31.9">C</text>
<text x="246.9" y="36.7">0.13</text>
<text x="256.4" y="36.7">A</text>
<text x="262" y="36.7">B</text>
<text x="155.6" y="43.4">A</text>
<text x="56.6" y="50.8">D</text>
<text x="157.2" y="53.5">0.13</text>
<text x="107.3" y="59.9">DETAIL F</text>
<text x="190.3" y="59.7">J</text>
<text x="315.9" y="58.8">J</text>
<text x="105.2" y="64.5">SCALE 1 : 1</text>
<text x="201" y="102.5">E</text>
<text x="257.7" y="112.1">H</text>
<text x="171" y="143.8">0.13</text>
<text x="180.5" y="143.8">A</text>
<text x="229.2" y="179.6">G</text>
<text x="137.9" y="220.5">SECTION D-D</text>
<text x="173.2" y="220.4">B</text>
<text x="56.6" y="225.9">D</text>
<text x="353.5" y="232.2">100 Mayfield Avenue</text>
<text x="353.5" y="235.7">Mountain View CA 94043</text>
<text x="353.5" y="239.3">USA</text>
<text x="170.8" y="243.5">0.13</text>
<text x="185.6" y="243.5">A</text>
<text x="191.2" y="243.5">B</text>
<text x="196.1" y="243.5">C</text>
<text x="272.5" y="252.4">DO NOT SCALE DRAWING</text>
<text x="356.1" y="259.8">690-15536-01</text>
<text x="325.4" y="268.7">1:2</text>
<text x="357" y="268.7">690-15536-01</text>
</g>
<g font-size="3.2">
<text x="358.8" y="104.7">GENERAL NOTES</text>
<text x="358.4" y="134.7">MATERIAL NOTES</text>
<text x="355.4" y="164.7">DIMENSIONAL NOTES</text>
<text x="355.4" y="199.7">REGULATORY NOTES</text>
<text x="280.8" y="259.8">E.THWING</text>
<text x="305.9" y="259.8">11/5/2019</text>
<text x="281.3" y="268.7">G.LEVINE</text>
<text x="305.9" y="268.7">11/5/2019</text>
</g>
<text font-size="3" x="179.4" y="243.1">M</text>
<g font-size="2.8">
<text x="237.5" y="229.9">DIMENSIONS ARE IN</text>
<text x="241.8" y="232.7">MILLIMETERS</text>
<text x="272.5" y="233.5">THIS DOCUMENT AND THE DATA</text>
<text x="236.2" y="239.5">TOLERANCES UNLESS</text>
<text x="269.6" y="236.3">DISCLOSED HEREIN OR WHEREWITH</text>
<text x="270.3" y="239.2">IS NOT TO BE REPRODUCED, USED,</text>
<text x="237.6" y="242.3">OTHERWISE NOTED:</text>
<text x="268.7" y="242">OR DISCLOSED IN WHOLE OR IN PART</text>
<text x="276.5" y="244.8">TO ANYONE WITHOUT THE</text>
<text x="245.4" y="249.4">X.X</text>
<text x="247.8" y="246.6">X</text>
<text x="254.2" y="246.6">1</text>
<text x="254.2" y="249.4">0.3</text>
<text x="273.9" y="247.6">PERMISSION OF GOOGLE, INC.</text>
<text x="238.9" y="255">ANGLES</text>
<text x="243.7" y="252.2">X.XX</text>
<text x="254.2" y="252.2">0.1</text>
<text x="254.2" y="255">.25</text>
<text x="401.7" y="272.7">SHEET 1 OF 2</text>
</g>
<text font-size="2.2" x="237.8" y="268.9">THIRD ANGLE PROJECTION</text>
<g font-size="2.1">
<text x="326.8" y="16.3">ECO</text>
<text x="337" y="16.3">REV</text>
<text x="365.7" y="16.3">DESCRIPTION</text>
<text x="367.3" y="12.3">REVISION</text>
<text x="405" y="16.3">BY</text>
<text x="413.4" y="16.3">DATE</text>
<text x="323" y="20.3">ECO-033038</text>
<text x="337.8" y="20.3">01</text>
<text x="364.6" y="20.3">INITIAL RELEASE</text>
<text x="404.2" y="20.3">EMT</text>
<text x="411.6" y="20.3">11/06/19</text>
<text x="323" y="24.3">ECO-033724</text>
<text x="337.8" y="24.3">02</text>
<text x="354.2" y="24.3">UPDATED DIMENSIONS IN DETAIL &quot;G&quot;</text>
<text x="404.8" y="24.3">RD</text>
<text x="411" y="24.3">1/16/2020</text>
<text x="324.8" y="108.4">1.TRACEABILITY:</text>
<text x="324.8" y="110.5">PART REQUIRES SERIAL NUMBER TRACEABILITY FOR EACH INDIVIDUAL PART.</text>
<text x="324.8" y="114.7">2.LABELING:</text>
<text x="326.8" y="116.8">PART REQUIRES LABELING OF PART NUMBER, MANUFACTURER NAME, DATE CODE AND LOT</text>
<text x="326.8" y="119">CODE.</text>
<text x="324.8" y="123.2">3.PACKAGING:</text>
<text x="324.8" y="125.3">PART REQUIRES PACKAGING TO PREVENT DAMAGE DURING SHIPMENT.</text>
<text x="324.2" y="140.3">1.</text>
<text x="324.2" y="142.4">2.</text>
<text x="328.8" y="140.3">MATERIAL: Material &lt;not specified&gt;</text>
<text x="328.8" y="142.4">FINISH: FINISH</text>
<text x="324.2" y="144.6">3.</text>
<text x="324.2" y="146.7">4.</text>
<text x="328.2" y="148.8">OR COOLANT FLUID AND RESIDUE</text>
<text x="328.8" y="146.7">CLEANLINESS: PARTS ARE TO BE FREE OF ORGANIC MATERIALS, SOLVENTS</text>
<text x="328.8" y="144.6">MANUFACTURING PROCESS:N/A</text>
<text x="324.2" y="150.9">5.</text>
<text x="328.2" y="153">SPECIFIED.</text>
<text x="328.8" y="150.9">DEBURR AND BREAK ALL SHARP EDGES TO 0.13MM UNLESS OTHERWISE</text>
<text x="324" y="168.5">1.</text>
<text x="324" y="172.7">2. ALL DIMENSIONS APPLY AFTER FINISHING AND SECONDARY OPERATIONS UNLESS</text>
<text x="327" y="170.6">STANDARD ASME Y14.5-2009.</text>
<text x="327.6" y="168.5">INTERPRATE SPECIFICATION PER GEOMETRIC DIMENSIONING AND TOLERANCING</text>
<text x="324" y="177">3.</text>
<text x="327" y="174.8">OTHERWISE SPECIFIED.</text>
<text x="327" y="179.1">DIMENSIONS.</text>
<text x="327.6" y="177">THIS IS A REDUCED DIMENSION DRAWING,REFER TO 3D MODEL FOR ANY MISSING</text>
<text x="324" y="181.5">4.</text>
<text x="327" y="184.8">WITHIN</text>
<text x="327.6" y="181.5">FEATURE GEOMETRY IS DEFINED BY ASSEMBLY OR PART 3D CAD MODELS</text>
<text x="339.7" y="184.8">0.3</text>
<text x="344.1" y="184.8">A</text>
<text x="347.3" y="184.8">B</text>
<text x="350.2" y="184.8">C</text>
<text x="353.3" y="184.8">UNLESS OTHERWISE SPECIFIED.</text>
<text x="324" y="189.1">5.</text>
<text x="324" y="191.2">6.</text>
<text x="327.6" y="189.1">SURFACE ROUGHNESS</text>
<text x="327.6" y="191.2">3D CAD DATA IS SUPPLIED AT 1:1 SCALE AND TO BE USED FOR INSPECTION AND</text>
<text x="358" y="189.1">UNLESS OTHERWISE SPECIFIED.</text>
<text x="327" y="193.3">PRODUCTION TOOLING PURPOSES.</text>
<text x="246.7" y="235">[INCHES]</text>
<text x="324.8" y="244.2">TITLE</text>
<text x="267.7" y="255.7">DRAWN BY</text>
<text x="305.5" y="255.7">DATE</text>
<text x="325.3" y="255.7">SIZE</text>
<text x="334.8" y="255.7">PART NUMBER</text>
<text x="404.7" y="255.7">REV</text>
<text x="305.5" y="263.7">DATE</text>
<text x="323.5" y="263.7">SCALE</text>
<text x="334.8" y="263.7">FILE NAME</text>
<text x="404.7" y="263.7">MASS (g):</text>
<text x="267.7" y="264">CHECKED BY</text>
</g>
<text font-size="1.4" x="352.7" y="187.3">1.6</text>
</svg>
